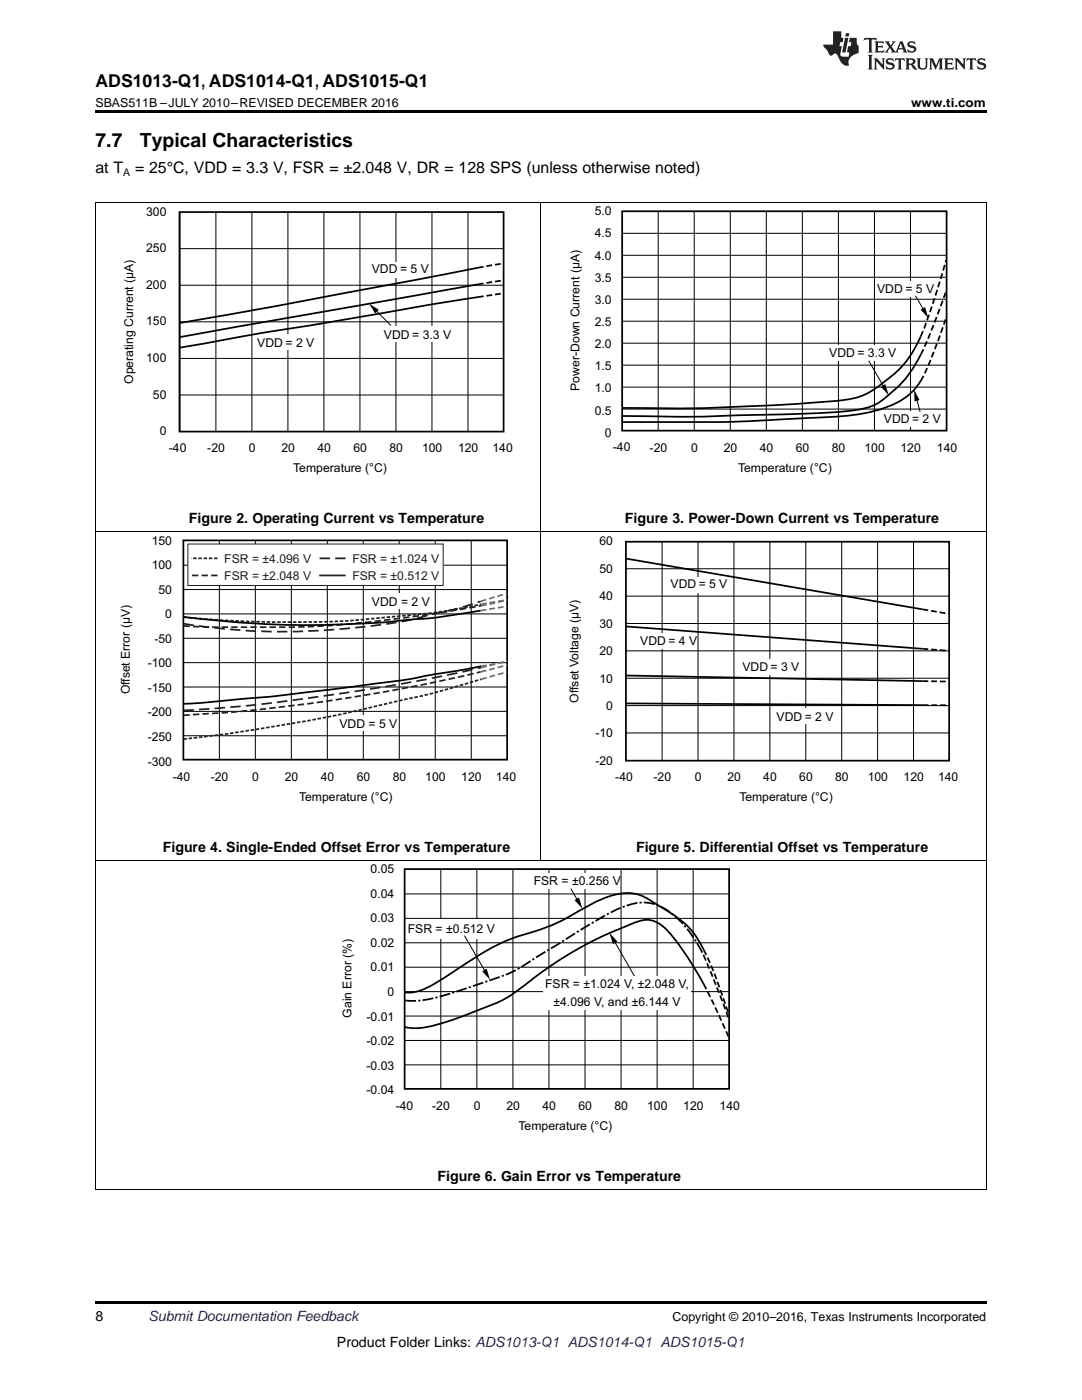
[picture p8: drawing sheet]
<svg xmlns="http://www.w3.org/2000/svg" width="216mm" height="279mm" viewBox="0 0 216 279" stroke-linecap="round" stroke-linejoin="round" font-family="sans-serif">
<path d="M19 259.7h177.8v.5h-177.8z" fill="#000"/>
<g fill="none" stroke="#000" stroke-width=".2">
<path d="M19.1 171.7v65.7M80.8 178.4h64.7M88 173.4v43.9M95.2 173.4v43.9M102.3 173.4v43.9M109.5 173.4v43.9M116.7 173.4v43.9M123.9 173.4v43.9M131.1 173.4v43.9M138.3 173.4v43.9M196.8 171.7v65.7M80.8 183.3h64.7"/>
<path d="M80.8 188.2h64.7M80.8 193h64.7M80.8 197.9h64.7M80.8 202.8h64.7M80.8 207.6h64.7M80.8 212.5h64.7M19 237.3h177.8"/>
</g>
<path d="M80.7 173.4h64.8v43.9h-64.8z" fill="none" stroke="#000" stroke-width=".35"/>
<g fill="#fff">
<path d="M81.9 183.5h16.5v3.9h-16.5z" fill-rule="evenodd"/>
<path d="M106.1 174.3h15.3v3.2h-15.3z" fill-rule="evenodd"/>
</g>
<path d="M96.2 193.8l.9-.5 .7 2.3zM114.6 179.6l.9-.5 .7 2.3zM121.6 186.2l1.6 1.7-.9 .5z" fill="#000"/>
<path d="M113.9 177.3l1.6 2.8M92.7 186.7l4.4 7.6M122.3 187.4l4.3 7.4" fill="none" stroke="#000" stroke-width=".2"/>
<path d="M140.4 196.4a56.9 56.9 0 0 0-7.8-11.3 5.1 5.1 0 0 0-6-.9 80.8 80.8 0 0 0-23.8 13.8 39.4 39.4 0 0 1-9 4.2l-1.9 .8a30.3 30.3 0 0 1-9.3 2.2l-1.8-.2M140.4 189.5l-.2-.4a16.1 16.1 0 0 0-7-7.3l-1.7-1a10.7 10.7 0 0 0-6.8-2.6 20.8 20.8 0 0 0-8.8 3.4 43.3 43.3 0 0 1-13.1 5.4 56.6 56.6 0 0 0-12.5 7 24.2 24.2 0 0 1-7.3 3.9l-1.5 .2-.8-.1" fill="none" stroke="#000" stroke-width=".35"/>
<path d="M80.8 199.7a25.4 25.4 0 0 0 10.9-2l4-1.3a35.1 35.1 0 0 0 10.3-4.7l3.3-2.1a187.2 187.2 0 0 1 13.7-8.1 10 10 0 0 1 8.9-.5 20.9 20.9 0 0 1 8.5 9.6" fill="none" stroke="#000" stroke-width=".35" stroke-dasharray="2.2 .4 .4 .4" stroke-linecap="butt"/>
<path d="M108.3 194.8h29.5v6.7h-29.5z" fill-rule="evenodd" fill="#fff"/>
<path d="M140.4 190.6l2.5 6 2.5 6.6M140.4 196.4l1.9 3.8 3.1 6.8M140.4 189.5a90.1 90.1 0 0 1 5 12.9" fill="none" stroke="#000" stroke-width=".35" stroke-dasharray="1.2 .6" stroke-linecap="butt"/>
<g fill="none" stroke="#000" stroke-width=".2">
<path d="M19.1 106.1v65.6M36.6 112.8h64.6M36.6 117.7h64.6M43.8 107.8v43.8M51 107.8v43.8M58.1 107.8v43.8M65.3 107.8v43.8M72.5 107.8v43.8M79.7 107.8v43.8M86.9 107.8v43.8M94 107.8v43.8M107.9 106.1v65.6"/>
<path d="M196.8 106.1v65.6M36.6 122.5h64.6M36.6 127.4h64.6M36.6 132.2h64.6M36.6 137.1h64.6M36.6 142h64.6M36.6 146.8h64.6M19 171.7h177.8"/>
</g>
<path d="M36.6 107.8h64.6v43.8h-64.6z" fill="none" stroke="#000" stroke-width=".35"/>
<path d="M75.2 118.5h8.9v3h-8.9z" fill-rule="evenodd" fill="#fff"/>
<path d="M95.9 121.9a138.6 138.6 0 0 1-16.8 2.1 194.2 194.2 0 0 1-42.5-.9M96 133l-8.5 1.4a292.9 292.9 0 0 1-20.8 3.1l-12.2 1.5-13.5 1.2-4.4 .3" fill="none" stroke="#000" stroke-width=".35"/>
<path d="M36.6 124.5a133.3 133.3 0 0 0 46.6-1.1l8.2-2 4.5-1.4M36.6 141.8l2.7-.2a402.5 402.5 0 0 0 56.7-8.4" fill="none" stroke="#231f20" stroke-width=".35" stroke-dasharray="2.1 1" stroke-linecap="butt"/>
<path d="M36.6 124.9a362.2 362.2 0 0 0 29 0 282.6 282.6 0 0 0 30.4-4M36.6 142.8l1.8-.2a331.7 331.7 0 0 0 57.5-8.5" fill="none" stroke="#231f20" stroke-width=".35" stroke-dasharray="1.3 .6" stroke-linecap="butt"/>
<path d="M36.6 123.2a213.8 213.8 0 0 0 37.7 .3 159.6 159.6 0 0 0 20.6-2.7l1.1-.2M36.6 147.5a350.4 350.4 0 0 0 45.3-8.1l5.2-1.2 8.9-2.6" fill="none" stroke="#231f20" stroke-width=".35" stroke-dasharray=".7 .3" stroke-linecap="butt"/>
<path d="M37.5 108.6h50.9v8.2h-50.9z" fill-rule="evenodd" fill="#fff"/>
<path d="M37.5 108.6h50.9v8.2h-50.9z" fill="none" stroke="#231f20" stroke-width=".2"/>
<path d="M43.4 111.4h-5.3" fill="none" stroke="#231f20" stroke-width=".35" stroke-dasharray=".7 .3" stroke-linecap="butt"/>
<path d="M43.4 114.8h-5.3" fill="none" stroke="#231f20" stroke-width=".35" stroke-dasharray="1.3 .6" stroke-linecap="butt"/>
<path d="M69 111.4h-5.3" fill="none" stroke="#231f20" stroke-width=".35" stroke-dasharray="2.1 1" stroke-linecap="butt"/>
<path d="M63.7 114.8h5.3" fill="none" stroke="#231f20" stroke-width=".35"/>
<path d="M68.4 142.9h8v3h-8z" fill-rule="evenodd" fill="#fff"/>
<path d="M95.9 121.9l5.3-.9M95.9 120l5.3-1.6M95.9 134.1l5.3-1.4M96 120.6l5.2-.9M96 120.9l5.2-1.2M96 133l5.2-1M96 133.2l5.2-1.3M96 135.6l5.2-1.5" fill="none" stroke="#6d6e71" stroke-width=".35" stroke-dasharray="1.2 .6" stroke-linecap="butt"/>
<path d="M124.9 111.5l59.2 10.1M124.9 108.1h64.5v43.7h-64.5zM124.9 134.8l59.2 1.1M124.9 125l59.2 4.5M124.9 140.4l59.2 .3" fill="none" stroke="#000" stroke-width=".35"/>
<g fill="none" stroke="#000" stroke-width=".2">
<path d="M124.9 119h64.5M124.9 113.5h64.5M132.1 108.1v43.7M139.3 108.1v43.7M146.5 108.1v43.7M153.6 108.1v43.7M160.8 108.1v43.7M167.9 108.1v43.7M175.1 108.1v43.7M182.3 108.1v43.7M124.9 129.9h64.5M124.9 124.4h64.5"/>
<path d="M124.9 135.4h64.5M124.9 140.8h64.5M124.9 146.3h64.5"/>
</g>
<g fill="#fff">
<path d="M148.3 131.6h9.9v3.1h-9.9z" fill-rule="evenodd"/>
<path d="M155.4 141.3h10.6v3h-10.6z" fill-rule="evenodd"/>
<path d="M133.9 115.2h9.9v3.1h-9.9z" fill-rule="evenodd"/>
<path d="M127.9 126.5h9.9v3h-9.9z" fill-rule="evenodd"/>
</g>
<path d="M184.1 135.9l5.2 .1M184.1 129.5l5.2 .4M184.1 121.6l5.2 .9M184.1 140.7l5.2 .1" fill="none" stroke="#000" stroke-width=".35" stroke-dasharray="1.2 .6" stroke-linecap="butt"/>
<g fill="none" stroke="#000" stroke-width=".2">
<path d="M19.1 40.4v65.7M35.8 49.6h64.7M35.8 56.9h64.7M35.9 42.3v43.8M43.1 42.3v43.8M50.3 42.3v43.8M57.4 42.3v43.8M64.6 42.3v43.8M71.8 42.3v43.8M79 42.3v43.8M86.2 42.3v43.8M93.4 42.3v43.8"/>
<path d="M107.9 40.4v65.7M196.8 40.4v65.7M35.8 64.2h64.7M35.8 78.8h64.7M35.8 71.5h64.7M19 106h177.8"/>
</g>
<path d="M35.8 42.3h64.7v43.8h-64.7z" fill="none" stroke="#000" stroke-width=".35"/>
<g fill="#fff">
<path d="M74.3 52.3h9.9v3.1h-9.9z" fill-rule="evenodd"/>
<path d="M51.8 66.7h11.1v3h-11.1z" fill-rule="evenodd"/>
<path d="M77.1 65.1h13.2v3.1h-13.2z" fill-rule="evenodd"/>
</g>
<path d="M73.6 60.6l2 1.2-.7 .8z" fill="#000"/>
<g fill="none" stroke="#000" stroke-width=".2">
<path d="M124.1 46.6h64.8M124.1 50.9h64.8M124.1 55.3h64.8M124.1 59.7h64.8M131.3 42.2v43.8M138.5 42.2v43.8M145.7 42.2v43.8M152.9 42.2v43.8M160.1 42.2v43.8M167.3 42.2v43.8M174.5 42.2v43.8M181.7 42.2v43.8"/>
<path d="M74.6 61.6l3.4 3.4M124.1 64.1h64.8M124.1 68.5h64.8M124.1 72.9h64.8M124.1 77.3h64.8M124.1 81.6h64.8"/>
</g>
<path d="M95.3 53.4l-39.9 7.6-19.5 3.5M95.3 56.8l-59.4 10.5M95.3 59.3l-42.7 7.1-16.7 3M124.1 42.2h64.8v43.7h-64.8z" fill="none" stroke="#000" stroke-width=".35"/>
<path d="M95.3 53.4l5.2-.8M95.3 56.8l5.2-.9M95.3 59.3l5.2-.8" fill="none" stroke="#000" stroke-width=".35" stroke-dasharray="1.2 .6" stroke-linecap="butt"/>
<path d="M165.1 68.9h13v3.1h-13z" fill-rule="evenodd" fill="#fff"/>
<path d="M183.7 76a12.4 12.4 0 0 1-7.3 5.5 50.9 50.9 0 0 1-15 1.9 370.8 370.8 0 0 1-34.4 .8h-2.9M183.7 67.2a21 21 0 0 1-8.1 9.7 14.3 14.3 0 0 1-8.8 3.1l-12.6 .9a344.5 344.5 0 0 1-30.1 .5M183.7 70.7a23.3 23.3 0 0 1-9.4 10.2 31.9 31.9 0 0 1-10.2 1.5l-11.3 .4a357.2 357.2 0 0 1-24.4 .3l-4.3-.1" fill="none" stroke="#000" stroke-width=".35"/>
<g fill="#fff">
<path d="M176.2 56.1h9.2v3.2h-9.2z" fill-rule="evenodd"/>
<path d="M175 82.1h13v3.2h-13z" fill-rule="evenodd"/>
</g>
<path d="M175.8 77.2l.8-.5 .7 2.2zM182.4 77.8l1.1 2-1 .3zM183.7 61.8l.9-.5 .7 2.2z" fill="#000"/>
<path d="M19 40.4h177.8M182.7 59l1.9 3.3M173.3 72l3.3 5.7M182.8 79.1l.8 3.1" fill="none" stroke="#000" stroke-width=".2"/>
<path d="M183.7 76a86.2 86.2 0 0 0 5.1-12.5M183.7 67.2a150.6 150.6 0 0 0 5.1-15.3M183.7 70.7a153.1 153.1 0 0 0 5.1-12.6" fill="none" stroke="#000" stroke-width=".35" stroke-dasharray="1.2 .6" stroke-linecap="butt"/>
<path d="M19 22h177.8v.5h-177.8z" fill="#000"/>
<g fill="#231f20">
<path d="M172.5 7.6l-.1 .5 .4-.2h.6v.1v2.1l-.2 .4h.9l-.2-.4v-2.1l.1-.1h.5l.5 .2-.2-.5zM174.5 8.3l.2 .3v1.5l-.2 .4h1.8l.2-.6a1.04 1.04 0 0 1-1.3 .2v-.7h.6l.3 .2v-.6l-.3 .2h-.6v-.6l.8-.1 .4 .3-.2-.5zM176.5 8.3l.9 1.1-.9 1.1h.8l-.2-.2 .4-.7 .5 .7-.2 .2h1.5l-.2-.2 .2-.4h.9l.1 .4-.2 .2h1l-.3-.3-.7-1.9h-.5l-.9 2-.8-1 .9-1h-.8l.1 .3-.4 .5-.3-.6 .1-.2zM179.7 8.6l.4 1h-.7zM181.3 8.4a.63 .63 0 0 0-.2 .7 .63 .63 0 0 0 .6 .4l.6 .2 .1 .2a.75 .75 0 0 1-.7 .4 .75 .75 0 0 1-.6-.5l.1 .7 .1-.1a1.11 1.11 0 0 0 1.5-.6 1.13 1.13 0 0 0-1.2-.8l-.1-.4a1.04 1.04 0 0 1 1.2 .2l-.2-.5-.2 .1-.4-.2zM173.2 10.9l.2 .4v2.2l-.2 .4h1l-.3-.4v-2.2l.3-.4zM174.3 11.6l.3 .4v1.5l-.3 .4h.8l-.2-.4v-1.3l1.5 1.7v-1.9l.2-.4h-.7l.2 .4v.9l-1.1-1.3zM177 11.8a.62 .62 0 0 0-.2 .7 .62 .62 0 0 0 .6 .4l.6 .1 .1 .3a.76 .76 0 0 1-.7 .3 .76 .76 0 0 1-.7-.4l.2 .7 .1-.1a1.11 1.11 0 0 0 1.5-.6 1.13 1.13 0 0 0-1.2-.8l-.1-.4a1.04 1.04 0 0 1 1.2 .2l-.2-.6-.2 .1-.5-.1zM178.7 11.6l-.2 .6a.61 .61 0 0 1 .8-.3v1.6l-.2 .4h.9l-.2-.4v-1.6a.63 .63 0 0 1 .7 .3l-.1-.6zM180.6 11.6l.3 .4v1.5l-.3 .4h1l-.2-.2-.1-.8 .6 .2a.76 .76 0 0 0 1.2 .7l-1-1a.58 .58 0 0 0 .6-.5 .58 .58 0 0 0-.5-.6zM181.4 11.9h.1a.45 .45 0 0 1 .5 .1 .45 .45 0 0 1 .1 .5l-.8 .2zM182.9 11.6l.2 .2a2.17 2.17 0 0 0 .3 1.9 .99 .99 0 0 0 1.6-.6v-1.1l.2-.4h-.7l.2 .2a1.92 1.92 0 0 1-.2 1.8 .6 .6 0 0 1-.9-.5v-1.1l.2-.4zM185.4 11.6l.2 .4v1.5l-.2 .4h.7l-.2-.4v-1.4l.8 1.8 .8-1.8v1.4l-.2 .4h.9l-.2-.4v-1.5l.2-.4h-.8l-.6 1.5-.6-1.5zM188.4 11.6l.2 .4v1.5l-.2 .4h1.8l.1-.6a1.04 1.04 0 0 1-1.2 .1v-.6h.5l.4 .2v-.6l-.4 .2h-.5v-.7h.8l.3 .3-.1-.6zM190.5 11.6l.2 .4v1.5l-.2 .4h.7l-.2-.4v-1.3l1.5 1.7v-1.9l.2-.4h-.7l.2 .4v.9l-1.1-1.3zM192.9 11.6l-.1 .6a.61 .61 0 0 1 .7-.3l.1 1.6-.3 .4h1l-.3-.4 .1-1.6a.63 .63 0 0 1 .7 .3l-.1-.6zM195.2 11.8a.62 .62 0 0 0-.2 .7 .62 .62 0 0 0 .6 .4l.6 .1 .1 .3a.76 .76 0 0 1-.7 .3 .76 .76 0 0 1-.6-.4l.1 .7 .1-.1a1.11 1.11 0 0 0 1.6-.6 1.13 1.13 0 0 0-1.3-.8l-.1-.4a1.04 1.04 0 0 1 1.2 .2l-.1-.6-.2 .1-.5-.1z"/>
<path d="M166.2 6.3v2.6h-1.9v.4l.8 .9a.91 .91 0 0 0 1 .8 .56 .56 0 0 1 .5-.3 .56 .56 0 0 1 .5 .3l.4 .8a1.53 1.53 0 0 0 1.9 1.2 1.54 1.54 0 0 1 1-2.1l.9-.3v-1.4a1.52 1.52 0 0 1-.4-1.6h-1.3l-.2 .8h.5l-.2 .8h-.5l-.1 1v.2l.4 .1-.2 .8a1.93 1.93 0 0 1-1.6-.3l.3-1.8h-.5l.2-.8h.4l.2-.8h-.4v-1.3zM168.6 7.6l-.6 2.9h.7l.6-2.9zM168.8 6.6l-.1 .7h.6l.2-.7z"/>
</g>
<g font-size="3.9">
<text x="19" y="29.3">7.7</text>
<text x="27.9" y="29.3">Typical Characteristics</text>
</g>
<text font-size="3.5" x="19" y="17.3">ADS1013-Q1, ADS1014-Q1, ADS1015-Q1</text>
<g font-size="3.2">
<text x="19" y="34.4">at T</text>
<text x="27" y="34.4">= 25°C, VDD = 3.3 V, FSR = ±2.048 V, DR = 128 SPS (unless otherwise noted)</text>
</g>
<g font-size="2.8">
<text x="37.7" y="104.3">Figure 2. Operating Current vs Temperature</text>
<text x="124.7" y="104.3">Figure 3. Power-Down Current vs Temperature</text>
<text x="32.5" y="170">Figure 4. Single-Ended Offset Error vs Temperature</text>
<text x="126.9" y="170">Figure 5. Differential Offset vs Temperature</text>
<text x="87.3" y="235.6">Figure 6. Gain Error vs Temperature</text>
<text x="19" y="263.6">8</text>
<text x="67.2" y="268.9">Product Folder Links: ADS1013-Q1 ADS1014-Q1 ADS1015-Q1</text>
</g>
<text font-size="2.8" fill="#0000c8" x="29.6" y="263.6">Submit Documentation Feedback</text>
<g font-size="2.5">
<text x="19" y="21.4">SBAS511B –JULY 2010–REVISED DECEMBER 2016</text>
<text x="181.8" y="21.4">www.ti.com</text>
<text x="134.2" y="263.6">Copyright © 2010–2016, Texas Instruments Incorporated</text>
</g>
<g font-size="2.4">
<text x="29.2" y="43">300</text>
<text x="118.7" y="43">5.0</text>
<text x="118.7" y="47.4">4.5</text>
<text x="29.2" y="50.3">250</text>
<text x="118.7" y="51.8">4.0</text>
<text x="29.2" y="57.6">200</text>
<text x="74.2" y="54.5">VDD = 5 V</text>
<text x="118.7" y="56.2">3.5</text>
<text x="175" y="58.4">VDD = 5 V</text>
<text x="29.2" y="64.9">150</text>
<text x="118.7" y="60.6">3.0</text>
<text x="118.7" y="65.1">2.5</text>
<text x="51.3" y="69.2">VDD = 2 V</text>
<text x="76.6" y="67.7">VDD = 3.3 V</text>
<text x="118.7" y="69.5">2.0</text>
<text x="165.5" y="71.2">VDD = 3.3 V</text>
<text x="26.5" y="76.6" transform="rotate(-90 26.5 76.6)">Operating Current (µA)</text>
<text x="29.2" y="72.2">100</text>
<text x="115.6" y="78" transform="rotate(-90 115.6 78)">Power-Down Current (µA)</text>
<text x="118.7" y="73.9">1.5</text>
<text x="30.5" y="79.5">50</text>
<text x="118.7" y="78.3">1.0</text>
<text x="118.7" y="82.7">0.5</text>
<text x="31.9" y="86.8">0</text>
<text x="120.7" y="87.2">0</text>
<text x="176.4" y="84.4">VDD = 2 V</text>
<text x="33.7" y="90.1">-40</text>
<text x="41.4" y="90.1">-20</text>
<text x="49.6" y="90.1">0</text>
<text x="56.1" y="90.1">20</text>
<text x="58.5" y="94.2">Temperature (°C)</text>
<text x="63.3" y="90.1">40</text>
<text x="70.5" y="90.1">60</text>
<text x="77.7" y="90.1">80</text>
<text x="84.2" y="90.1">100</text>
<text x="91.4" y="90.1">120</text>
<text x="98.3" y="90.1">140</text>
<text x="122.3" y="90.1">-40</text>
<text x="129.6" y="90.1">-20</text>
<text x="137.9" y="90.1">0</text>
<text x="144.4" y="90.1">20</text>
<text x="147.3" y="94.2">Temperature (°C)</text>
<text x="151.6" y="90.1">40</text>
<text x="158.8" y="90.1">60</text>
<text x="166" y="90.1">80</text>
<text x="172.5" y="90.1">100</text>
<text x="179.7" y="90.1">120</text>
<text x="187" y="90.1">140</text>
<text x="30.3" y="108.7">150</text>
<text x="30.3" y="113.6">100</text>
<text x="119.6" y="108.8">60</text>
<text x="31.6" y="118.5">50</text>
<text x="119.6" y="114.3">50</text>
<text x="119.6" y="119.8">40</text>
<text x="133.8" y="117.4">VDD = 5 V</text>
<text x="33" y="123.4">0</text>
<text x="74.2" y="120.9">VDD = 2 V</text>
<text x="119.6" y="125.3">30</text>
<text x="30.8" y="128.3">-50</text>
<text x="119.6" y="130.7">20</text>
<text x="127.8" y="128.7">VDD = 4 V</text>
<text x="29.5" y="133.2">-100</text>
<text x="119.6" y="136.2">10</text>
<text x="148.2" y="133.8">VDD = 3 V</text>
<text x="25.9" y="138.6" transform="rotate(-90 25.9 138.6)">Offset Error (µV)</text>
<text x="29.5" y="138.1">-150</text>
<text x="29.5" y="143">-200</text>
<text x="115.4" y="140.2" transform="rotate(-90 115.4 140.2)">Offset Voltage (µV)</text>
<text x="121" y="141.7">0</text>
<text x="155" y="143.8">VDD = 2 V</text>
<text x="29.5" y="147.9">-250</text>
<text x="67.8" y="145.3">VDD = 5 V</text>
<text x="118.8" y="147.2">-10</text>
<text x="29.5" y="152.8">-300</text>
<text x="34.5" y="155.8">-40</text>
<text x="42.1" y="155.8">-20</text>
<text x="50.3" y="155.8">0</text>
<text x="56.8" y="155.8">20</text>
<text x="64" y="155.8">40</text>
<text x="71.2" y="155.8">60</text>
<text x="78.4" y="155.8">80</text>
<text x="84.9" y="155.8">100</text>
<text x="92" y="155.8">120</text>
<text x="99" y="155.8">140</text>
<text x="118.8" y="152.7">-20</text>
<text x="122.8" y="155.8">-40</text>
<text x="130.4" y="155.8">-20</text>
<text x="138.7" y="155.8">0</text>
<text x="145.1" y="155.8">20</text>
<text x="152.3" y="155.8">40</text>
<text x="159.5" y="155.8">60</text>
<text x="166.6" y="155.8">80</text>
<text x="173.1" y="155.8">100</text>
<text x="180.3" y="155.8">120</text>
<text x="187.2" y="155.8">140</text>
<text x="59.7" y="159.9">Temperature (°C)</text>
<text x="147.5" y="159.9">Temperature (°C)</text>
<text x="73.9" y="174.2">0.05</text>
<text x="73.9" y="179.1">0.04</text>
<text x="106.5" y="176.6">FSR = ±0.256 V</text>
<text x="73.9" y="184.1">0.03</text>
<text x="73.9" y="189">0.02</text>
<text x="81.4" y="186.2">FSR = ±0.512 V</text>
<text x="73.9" y="193.9">0.01</text>
<text x="108.8" y="197.2">FSR = ±1.024 V, ±2.048 V,</text>
<text x="70.1" y="203.1" transform="rotate(-90 70.1 203.1)">Gain Error (%)</text>
<text x="73.1" y="203.7">-0.01</text>
<text x="77.3" y="198.8">0</text>
<text x="110.4" y="200.7">±4.096 V, and ±6.144 V</text>
<text x="73.1" y="208.6">-0.02</text>
<text x="73.1" y="213.5">-0.03</text>
<text x="73.1" y="218.4">-0.04</text>
<text x="79" y="221.4">-40</text>
<text x="86.2" y="221.4">-20</text>
<text x="94.5" y="221.4">0</text>
<text x="101" y="221.4">20</text>
<text x="108.2" y="221.4">40</text>
<text x="115.4" y="221.4">60</text>
<text x="122.6" y="221.4">80</text>
<text x="129.1" y="221.4">100</text>
<text x="136.3" y="221.4">120</text>
<text x="143.6" y="221.4">140</text>
<text x="103.5" y="225.5">Temperature (°C)</text>
</g>
<g font-size="2.4" fill="#231f20">
<text x="44.8" y="112.3">FSR = ±4.096 V</text>
<text x="70.3" y="112.3">FSR = ±1.024 V</text>
<text x="44.8" y="115.7">FSR = ±2.048 V</text>
<text x="70.3" y="115.7">FSR = ±0.512 V</text>
</g>
<text font-size="2.1" x="24.6" y="35.1">A</text>
</svg>
